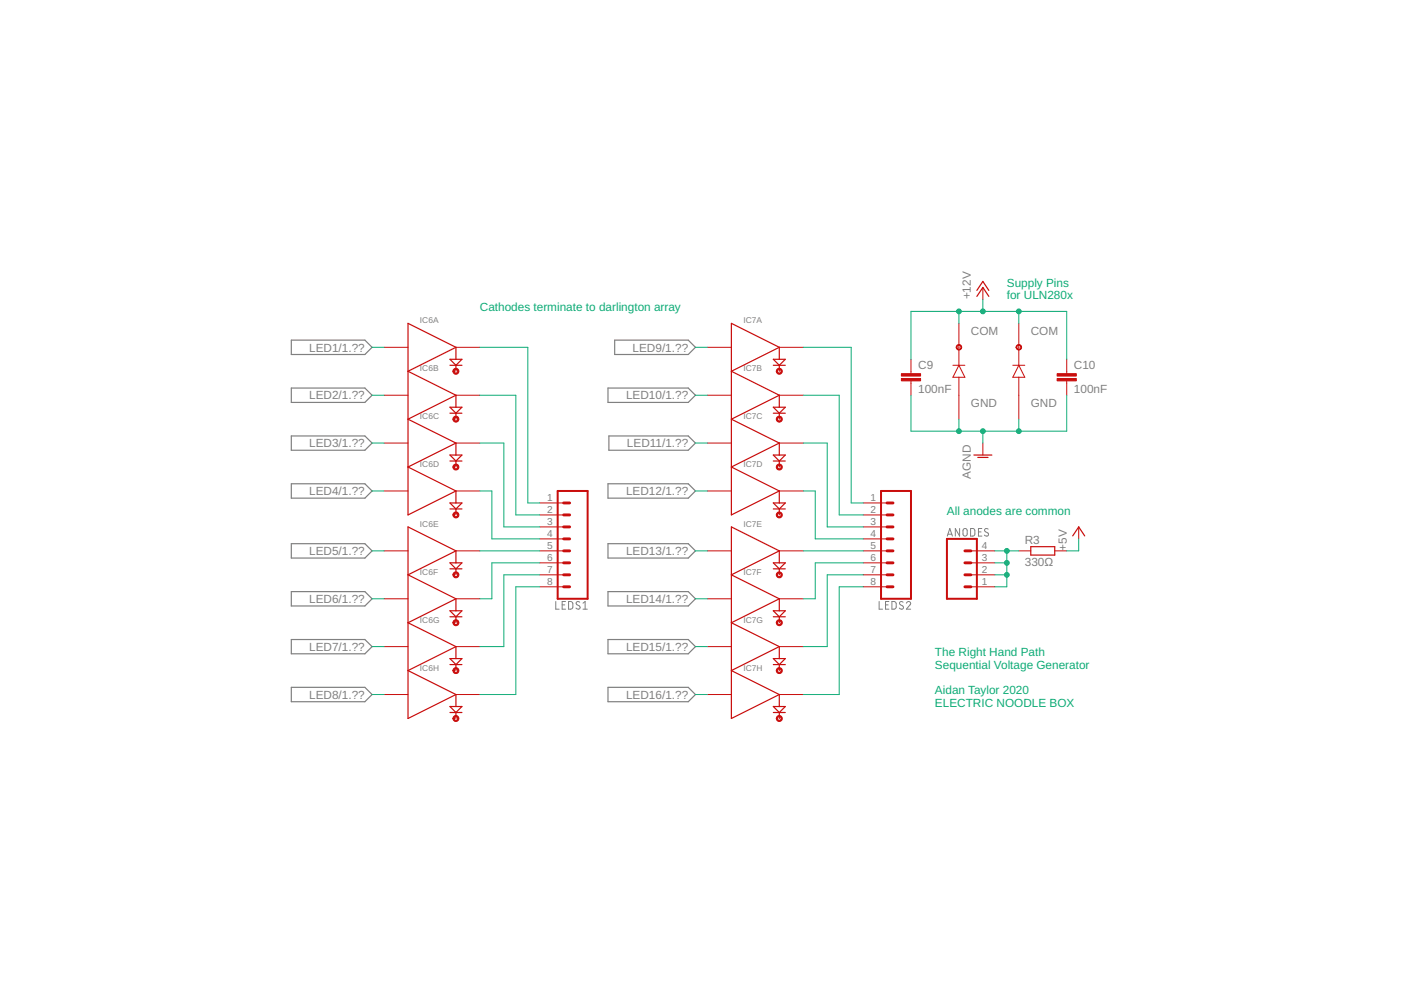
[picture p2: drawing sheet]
<svg xmlns="http://www.w3.org/2000/svg" width="297mm" height="210mm" viewBox="0 0 297 210" stroke-linecap="round" stroke-linejoin="round" font-family="sans-serif">
<g fill="none" stroke="#808080" stroke-width=".21">
<path d="M200.9 113.7l.5-1.6 .5 1.6M201 113.3h.8M203.5 112.1v1.6l-1-1.6v1.6M204.3 112.2l.3-.1 .3 .1 .2 1a.44 .44 0 0 1-.5 .5 .44 .44 0 0 1-.4-.5zM205.8 112.1h.6l.3 .2v.9l-.3 .4-.6 .1zM207.5 112.8h.5M208.2 112.1h-.7v1.6h.7M209.5 112.2a.41 .41 0 0 0-.6-.1 .41 .41 0 0 0 0 .6l.5 .3a.44 .44 0 0 1 0 .7 .44 .44 0 0 1-.7-.2M117.8 127.5v1.7h.8M119.2 128.2h.5M119.9 127.5h-.7v1.7h.7M120.5 127.5l.7 .1 .2 .2 .1 .9-.3 .4-.7 .1z"/>
<path d="M122.9 127.7l-.2-.1a.38 .38 0 0 0-.5 .1 .38 .38 0 0 0 .1 .5l.5 .3a.44 .44 0 0 1 0 .7 .44 .44 0 0 1-.7-.3M123.6 129.2h.9M123.6 127.9l.5-.4v1.7M186.4 127.5v1.7h.7M187.7 128.2h.6M188.5 127.5h-.8v1.7h.8M189.1 127.5l.6 .1 .3 .2v.9l-.3 .4-.6 .1zM191.5 127.7l-.2-.1a.38 .38 0 0 0-.5 .1 .38 .38 0 0 0 .1 .5l.5 .3a.44 .44 0 0 1-.1 .7 .44 .44 0 0 1-.6-.3M192.2 127.9a.44 .44 0 0 1 .6-.3 .44 .44 0 0 1 .1 .6l-.7 1h.9"/>
</g>
<g fill="none" stroke="#808080" stroke-width=".25">
<path d="M61.8 72.1h15.6l1.5 1.5-1.5 1.6h-15.6zM130.3 72.1h15.6l1.5 1.5-1.5 1.6h-15.6zM61.8 82.3h15.6l1.5 1.5-1.5 1.5h-15.6zM61.8 92.4h15.6l1.5 1.5-1.5 1.6h-15.6zM128.9 82.3h17l1.5 1.5-1.5 1.5h-17zM129.1 92.4h16.8l1.5 1.5-1.5 1.6h-16.8zM61.8 102.6h15.6l1.5 1.5-1.5 1.5h-15.6zM61.8 115.3h15.6l1.5 1.5-1.5 1.5h-15.6zM128.9 102.6h17l1.5 1.5-1.5 1.5h-17zM128.9 115.3h17l1.5 1.5-1.5 1.5h-17zM61.8 125.4h15.6l1.5 1.6-1.5 1.5h-15.6zM61.8 135.6h15.6l1.5 1.5-1.5 1.5h-15.6z"/>
<path d="M128.9 125.4h17l1.5 1.6-1.5 1.5h-17zM128.9 135.6h17l1.5 1.5-1.5 1.5h-17zM61.8 145.7h15.6l1.5 1.6-1.5 1.5h-15.6zM128.9 145.7h17l1.5 1.6-1.5 1.5h-17z"/>
</g>
<g fill="none" stroke="#c90d0c" stroke-width=".21">
<path d="M81.4 73.6h5.1M96.7 73.6h5M150 73.6h5.1M165.2 73.6h5.1M193.1 76.2v3M202 77.4h2.6M203.3 68.6v8.8M203.3 80v8.9M203.3 77.4l1.3 2.6h-2.6zM208.4 60.9v2.6M214.7 77.4h2.6M216 77.4l1.3 2.6h-2.6z"/>
<path d="M216 68.6v8.8M216 80v8.9M226.2 76.2v3M81.4 83.8h5.1M81.4 93.9h5.1M96.7 83.8h5M96.7 93.9h5M150 83.8h5.1M150 93.9h5.1M165.2 83.8h5.1M165.2 93.9h5.1M193.1 80.8v3"/>
<path d="M208.4 93.9v2.6M226.2 80.8v3M81.4 104.1h5.1M81.4 116.8h5.1M96.7 104.1h5M96.7 116.8h5M114.4 116.8h5.1M114.4 106.6h5.1M114.4 109.2h5.1M114.4 111.7h5.1M114.4 114.3h5.1M114.4 119.3h5.1"/>
<path d="M150 104.1h5.1M150 116.8h5.1M165.2 104.1h5.1M165.2 116.8h5.1M183 116.8h5.1M183 106.6h5.1M183 109.2h5.1M183 111.7h5.1M183 114.3h5.1M183 119.3h5.1M205.8 116.8h5.1M205.8 119.3h5.1"/>
<path d="M216 116.8h2.5M223.6 116.8h2.6M228.7 111.7v2.6M81.4 127h5.1M81.4 137.1h5.1M96.7 127h5M96.7 137.1h5M114.4 121.9h5.1M114.4 124.4h5.1M150 127h5.1M150 137.1h5.1M165.2 127h5.1"/>
<path d="M165.2 137.1h5.1M183 121.9h5.1M183 124.4h5.1M205.8 121.9h5.1M205.8 124.4h5.1M81.4 147.3h5.1M96.7 147.3h5M150 147.3h5.1M165.2 147.3h5.1"/>
</g>
<g fill="none" stroke="#c90d0c" stroke-width=".25">
<path d="M95.4 76.2h2.5l-1.2 1.2zM95.4 77.4h2.5M96.7 73.6l-10.2-5v40.6l10.2-5.1M96.7 73.6l-10.2 5.1 10.2 5.1M96.7 73.6v2.6M96.7 77.4v1.3M164 76.2h2.5l-1.3 1.2zM164 77.4h2.5M165.2 73.6l-10.1-5v40.6l10.1-5.1M165.2 73.6l-10.1 5.1 10.1 5.1M165.2 73.6v2.6M165.2 77.4v1.3"/>
<path d="M207.1 62.8l1.3-1.9 1.3 1.9M207.1 61.6l1.3-1.9 1.3 1.9M95.4 86.3h2.5l-1.2 1.3zM95.4 87.6h2.5M95.4 96.5h2.5l-1.2 1.2zM95.4 97.7h2.5M96.7 83.8v2.5M96.7 87.6v1.3M96.7 93.9v2.6M96.7 97.7v1.3M96.7 83.8l-10.2 5.1 10.2 5M96.7 93.9l-10.2 5.1 10.2 5.1"/>
<path d="M164 86.3h2.5l-1.3 1.3zM164 87.6h2.5M164 96.5h2.5l-1.3 1.2zM164 97.7h2.5M165.2 83.8v2.5M165.2 87.6v1.3M165.2 93.9v2.6M165.2 97.7v1.3M165.2 83.8l-10.1 5.1 10.1 5M165.2 93.9l-10.1 5.1 10.1 5.1M206.5 96.5h3.8M207.3 97h2.2"/>
<path d="M95.4 106.6h2.5l-1.2 1.3zM95.4 107.9h2.5M95.4 119.3h2.5l-1.2 1.3zM96.7 116.8l-10.2-5.1v40.6l10.2-5M96.7 104.1v2.5M96.7 107.9v1.3M96.7 116.8v2.5M96.7 116.8l-10.2 5.1 10.2 5.1M164 106.6h2.5l-1.3 1.3zM164 107.9h2.5M164 119.3h2.5l-1.3 1.3zM165.2 116.8l-10.1-5.1v40.6l10.1-5"/>
<path d="M165.2 104.1v2.5M165.2 107.9v1.3M165.2 116.8v2.5M165.2 116.8l-10.1 5.1 10.1 5.1M218.5 115.9h5.1v1.8h-5.1zM227.4 113.6l1.3-1.9 1.3 1.9M95.4 120.6h2.5M95.4 129.5h2.5l-1.2 1.3zM95.4 130.8h2.5M95.4 139.6h2.5l-1.2 1.3zM96.7 120.6v1.3M96.7 127v2.5"/>
<path d="M96.7 130.8v1.2M96.7 137.1v2.5M96.7 127l-10.2 5 10.2 5.1M96.7 137.1l-10.2 5.1 10.2 5.1M164 120.6h2.5M164 129.5h2.5l-1.3 1.3zM164 130.8h2.5M164 139.6h2.5l-1.3 1.3zM165.2 120.6v1.3M165.2 127v2.5M165.2 130.8v1.2M165.2 137.1v2.5"/>
<path d="M165.2 127l-10.1 5 10.1 5.1M165.2 137.1l-10.1 5.1 10.1 5.1M95.4 140.9h2.5M95.4 149.8h2.5l-1.2 1.3zM95.4 151.1h2.5M96.7 140.9v1.3M96.7 147.3v2.5M96.7 151.1v1.2M164 140.9h2.5M164 149.8h2.5l-1.3 1.3zM164 151.1h2.5M165.2 140.9v1.3"/>
<path d="M165.2 147.3v2.5M165.2 151.1v1.2"/>
</g>
<g fill="#c90d0c" stroke="#c90d0c" stroke-width=".21">
<path d="M96.2 78.3a.62 .62 0 0 1 1 .1 .62 .62 0 0 1-.4 .9 .62 .62 0 0 1-.8-.6h.3a.38 .38 0 0 1 .5-.3 .38 .38 0 0 1 .1 .6 .38 .38 0 0 1-.6-.1v-.2h-.3z" fill-rule="evenodd"/>
<path d="M96.2 88.4a.63 .63 0 0 1 1 .2 .63 .63 0 0 1-.4 .9 .63 .63 0 0 1-.8-.6h.3a.38 .38 0 0 1 .5-.4 .38 .38 0 0 1 .1 .7 .38 .38 0 0 1-.6-.2v-.1h-.3z" fill-rule="evenodd"/>
<path d="M96.2 98.6a.63 .63 0 0 1 1 .1 .63 .63 0 0 1-.4 .9 .63 .63 0 0 1-.8-.6h.3a.38 .38 0 0 1 .5-.3 .38 .38 0 0 1 .1 .6 .38 .38 0 0 1-.6-.1v-.2h-.3z" fill-rule="evenodd"/>
<path d="M96.2 108.7a.63 .63 0 0 1 1 .2 .63 .63 0 0 1-.4 .9 .63 .63 0 0 1-.8-.6h.3a.38 .38 0 0 1 .5-.3 .38 .38 0 0 1 .1 .6 .38 .38 0 0 1-.6-.2v-.1h-.3z" fill-rule="evenodd"/>
<path d="M96.2 121.4a.62 .62 0 0 1 1 .2 .62 .62 0 0 1-.4 .9 .62 .62 0 0 1-.8-.6h.3a.38 .38 0 0 1 .5-.3 .38 .38 0 0 1 .1 .6 .38 .38 0 0 1-.6-.2v-.1h-.3z" fill-rule="evenodd"/>
<path d="M96.2 131.6a.63 .63 0 0 1 1 .1 .63 .63 0 0 1-.4 .9 .63 .63 0 0 1-.8-.6h.3a.38 .38 0 0 1 .5-.3 .38 .38 0 0 1 .1 .6 .38 .38 0 0 1-.6-.1v-.2h-.3z" fill-rule="evenodd"/>
<path d="M96.2 141.7a.63 .63 0 0 1 1 .2 .63 .63 0 0 1-.4 .9 .63 .63 0 0 1-.8-.6h.3a.38 .38 0 0 1 .5-.3 .38 .38 0 0 1 .1 .6 .38 .38 0 0 1-.6-.2v-.1h-.3z" fill-rule="evenodd"/>
<path d="M96.2 151.9a.63 .63 0 0 1 1 .1 .63 .63 0 0 1-.4 1 .63 .63 0 0 1-.8-.7h.3a.38 .38 0 0 1 .5-.3 .38 .38 0 0 1 .1 .6 .38 .38 0 0 1-.6-.1v-.2h-.3z" fill-rule="evenodd"/>
<path d="M202.9 73.2a.58 .58 0 0 1 .9 .1 .58 .58 0 0 1-.3 .9 .58 .58 0 0 1-.8-.6h.2a.44 .44 0 0 1 .6-.3 .44 .44 0 0 1 .1 .7 .44 .44 0 0 1-.7-.2l-.2-.2z" fill-rule="evenodd"/>
<path d="M164.8 78.3a.63 .63 0 0 1 1 .1 .63 .63 0 0 1-.4 .9 .63 .63 0 0 1-.8-.6h.2a.38 .38 0 0 1 .6-.3 .38 .38 0 0 1 .1 .6 .38 .38 0 0 1-.6-.1l-.1-.2h-.2z" fill-rule="evenodd"/>
<path d="M164.8 88.4a.64 .64 0 0 1 1 .1 .64 .64 0 0 1-.4 1 .64 .64 0 0 1-.8-.6h.2a.38 .38 0 0 1 .6-.4 .38 .38 0 0 1 .1 .7 .38 .38 0 0 1-.6-.2l-.1-.1h-.2z" fill-rule="evenodd"/>
<path d="M164.8 98.6a.64 .64 0 0 1 1 .1 .64 .64 0 0 1-.4 .9 .64 .64 0 0 1-.8-.6h.2a.38 .38 0 0 1 .6-.3 .38 .38 0 0 1 .1 .6 .38 .38 0 0 1-.6-.1l-.1-.2h-.2z" fill-rule="evenodd"/>
<path d="M164.8 108.7a.64 .64 0 0 1 1 .2 .64 .64 0 0 1-.4 .9 .64 .64 0 0 1-.8-.6h.2a.38 .38 0 0 1 .6-.3 .38 .38 0 0 1 .1 .6 .38 .38 0 0 1-.6-.2l-.1-.1h-.2z" fill-rule="evenodd"/>
<path d="M164.8 121.4a.63 .63 0 0 1 1 .2 .63 .63 0 0 1-.4 .9 .63 .63 0 0 1-.8-.6h.2a.38 .38 0 0 1 .6-.3 .38 .38 0 0 1 .1 .6 .38 .38 0 0 1-.6-.2l-.1-.1h-.2z" fill-rule="evenodd"/>
<path d="M164.8 131.6a.64 .64 0 0 1 1 .1 .64 .64 0 0 1-.4 .9 .64 .64 0 0 1-.8-.6h.2a.38 .38 0 0 1 .6-.3 .38 .38 0 0 1 .1 .6 .38 .38 0 0 1-.6-.1l-.1-.2h-.2z" fill-rule="evenodd"/>
<path d="M164.8 141.7a.64 .64 0 0 1 1 .2 .64 .64 0 0 1-.4 .9 .64 .64 0 0 1-.8-.6h.2a.38 .38 0 0 1 .6-.3 .38 .38 0 0 1 .1 .6 .38 .38 0 0 1-.6-.2l-.1-.1h-.2z" fill-rule="evenodd"/>
<path d="M164.8 151.9a.64 .64 0 0 1 1 .1 .64 .64 0 0 1-.4 1 .64 .64 0 0 1-.8-.7h.2a.38 .38 0 0 1 .6-.3 .38 .38 0 0 1 .1 .6 .38 .38 0 0 1-.6-.1l-.1-.2h-.2z" fill-rule="evenodd"/>
<path d="M215.6 73.2a.59 .59 0 0 1 .9 .2 .59 .59 0 0 1-.4 .8 .59 .59 0 0 1-.7-.6h.2a.44 .44 0 0 1 .6-.3 .44 .44 0 0 1 .1 .7 .44 .44 0 0 1-.7-.2v-.2h-.2z" fill-rule="evenodd"/>
</g>
<path d="M118.2 104.1h6.4v22.9h-6.4zM186.8 104.1h6.3v22.9h-6.3zM200.8 114.3h6.3v12.7h-6.3z" fill="none" stroke="#c90d0c" stroke-width=".42"/>
<g fill="none" stroke="#c90d0c" stroke-width=".61">
<path d="M119.5 111.7h1.3M119.5 109.2h1.3M119.5 106.6h1.3M119.5 116.8h1.3M119.5 114.3h1.3M119.5 119.3h1.3M188.1 111.7h1.2M188.1 109.2h1.2M188.1 106.6h1.2M188.1 116.8h1.2M188.1 114.3h1.2M188.1 119.3h1.2"/>
<path d="M204.6 116.8h1.2M204.6 119.3h1.2M119.5 121.9h1.3M119.5 124.4h1.3M188.1 121.9h1.2M188.1 124.4h1.2M204.6 121.9h1.2M204.6 124.4h1.2"/>
</g>
<g fill="#c90d0c" stroke="#c90d0c" stroke-width=".21">
<path d="M191.1 80.2h4.1v.6h-4.1z"/>
<path d="M191.1 79.2h4.1v.5h-4.1z"/>
<path d="M224.1 80.2h4.1v.6h-4.1z"/>
<path d="M224.1 79.2h4.1v.5h-4.1z"/>
</g>
<g fill="none" stroke="#0dab76" stroke-width=".21">
<path d="M78.9 73.6h2.5M101.7 73.6h10.2v33h2.5M147.4 73.6h2.6M170.3 73.6h10.2v33h2.5M193.1 76.2v-10.2h33.1v10.2M203.3 66v2.6M208.4 63.5v2.5M216 66v2.6M78.9 83.8h2.5M78.9 93.9h2.5M101.7 83.8h7.7v25.4h5M101.7 93.9h5.1v17.8h7.6"/>
<path d="M147.4 83.8h2.6M147.4 93.9h2.6M170.3 83.8h7.6v25.4h5.1M170.3 93.9h5.1v17.8h7.6M193.1 83.8v7.6h33.1v-7.6M203.3 88.9v2.5M208.4 91.4v2.5M216 88.9v2.5M78.9 104.1h2.5M78.9 116.8h2.5M101.7 104.1h2.6v10.2h10.1M101.7 116.8h12.7"/>
<path d="M114.4 119.3h-10.1v7.7h-2.6M147.4 104.1h2.6M147.4 116.8h2.6M170.3 104.1h2.5v10.2h10.2M170.3 116.8h12.7M183 119.3h-10.2v7.7h-2.5M210.9 116.8h5.1M210.9 119.3h2.6M213.5 116.8v7.6h-2.6M228.7 114.3v2.5h-2.5M78.9 127h2.5M78.9 137.1h2.5"/>
<path d="M114.4 124.4h-5v22.9h-7.7M114.4 121.9h-7.6v15.2h-5.1M147.4 127h2.6M147.4 137.1h2.6M183 121.9h-7.6v15.2h-5.1M183 124.4h-5.1v22.9h-7.6M210.9 121.9h2.6M78.9 147.3h2.5M147.4 147.3h2.6"/>
</g>
<g fill="#0dab76" stroke="#0dab76" stroke-width=".21">
<circle cx="203.3" cy="91.4" r=".51"/>
<circle cx="216" cy="91.4" r=".51"/>
<circle cx="208.4" cy="91.4" r=".51"/>
<circle cx="213.5" cy="116.8" r=".51"/>
<circle cx="213.5" cy="121.9" r=".51"/>
<circle cx="213.5" cy="119.3" r=".51"/>
<circle cx="203.3" cy="66" r=".51"/>
<circle cx="216" cy="66" r=".51"/>
<circle cx="208.4" cy="66" r=".51"/>
</g>
<g font-size="2.5" fill="#808080">
<text x="205.9" y="63.5" transform="rotate(-90 205.9 63.5)">+12V</text>
<text x="205.9" y="71.1">COM</text>
<text x="218.5" y="71.1">COM</text>
<text x="65.6" y="74.5">LED1/1.??</text>
<text x="134.1" y="74.5">LED9/1.??</text>
<text x="194.7" y="83.4">100nF</text>
<text x="194.7" y="78.3">C9</text>
<text x="227.7" y="83.4">100nF</text>
<text x="227.7" y="78.3">C10</text>
<text x="65.6" y="84.7">LED2/1.??</text>
<text x="132.7" y="84.7">LED10/1.??</text>
<text x="205.9" y="86.3">GND</text>
<text x="218.5" y="86.3">GND</text>
<text x="65.6" y="94.8">LED3/1.??</text>
<text x="132.9" y="94.8">LED11/1.??</text>
<text x="205.9" y="101.6" transform="rotate(-90 205.9 101.6)">AGND</text>
<text x="65.6" y="105">LED4/1.??</text>
<text x="132.7" y="105">LED12/1.??</text>
<text x="65.6" y="117.7">LED5/1.??</text>
<text x="132.7" y="117.7">LED13/1.??</text>
<text x="217.3" y="115.3">R3</text>
<text x="226.2" y="116.8" transform="rotate(-90 226.2 116.8)">+5V</text>
<text x="217.3" y="120.1">330Ω</text>
<text x="65.6" y="127.8">LED6/1.??</text>
<text x="132.7" y="127.8">LED14/1.??</text>
<text x="65.6" y="138">LED7/1.??</text>
<text x="132.7" y="138">LED15/1.??</text>
<text x="65.6" y="148.2">LED8/1.??</text>
<text x="132.7" y="148.2">LED16/1.??</text>
</g>
<g font-size="2.5" fill="#0dab76">
<text x="213.5" y="60.8">Supply Pins</text>
<text x="213.5" y="63.5">for ULN280x</text>
<text x="101.7" y="66">Cathodes terminate to darlington array</text>
<text x="200.8" y="109.2">All anodes are common</text>
<text x="198.2" y="139.1">The Right Hand Path</text>
<text x="198.2" y="141.8">Sequential Voltage Generator</text>
<text x="198.2" y="147.1">Aidan Taylor 2020</text>
<text x="198.2" y="149.8">ELECTRIC NOODLE BOX</text>
</g>
<g font-size="2.1" fill="#808080">
<text x="116" y="106.3">1</text>
<text x="184.6" y="106.3">1</text>
<text x="116" y="108.8">2</text>
<text x="116" y="111.4">3</text>
<text x="116" y="113.9">4</text>
<text x="184.6" y="108.8">2</text>
<text x="184.6" y="111.4">3</text>
<text x="184.6" y="113.9">4</text>
<text x="116" y="116.4">5</text>
<text x="116" y="119">6</text>
<text x="184.6" y="116.4">5</text>
<text x="184.6" y="119">6</text>
<text x="208.2" y="119">3</text>
<text x="208.2" y="116.4">4</text>
<text x="116" y="121.5">7</text>
<text x="116" y="124.1">8</text>
<text x="184.6" y="121.5">7</text>
<text x="184.6" y="124.1">8</text>
<text x="208.2" y="124.1">1</text>
<text x="208.2" y="121.5">2</text>
</g>
<g font-size="1.8" fill="#808080">
<text x="89" y="68.6">IC6A</text>
<text x="157.6" y="68.6">IC7A</text>
<text x="89" y="78.7">IC6B</text>
<text x="157.6" y="78.7">IC7B</text>
<text x="89" y="88.9">IC6C</text>
<text x="157.6" y="88.9">IC7C</text>
<text x="89" y="99">IC6D</text>
<text x="157.6" y="99">IC7D</text>
<text x="89" y="111.7">IC6E</text>
<text x="157.6" y="111.7">IC7E</text>
<text x="89" y="121.9">IC6F</text>
<text x="157.6" y="121.9">IC7F</text>
<text x="89" y="132">IC6G</text>
<text x="157.6" y="132">IC7G</text>
<text x="89" y="142.2">IC6H</text>
<text x="157.6" y="142.2">IC7H</text>
</g>
</svg>
